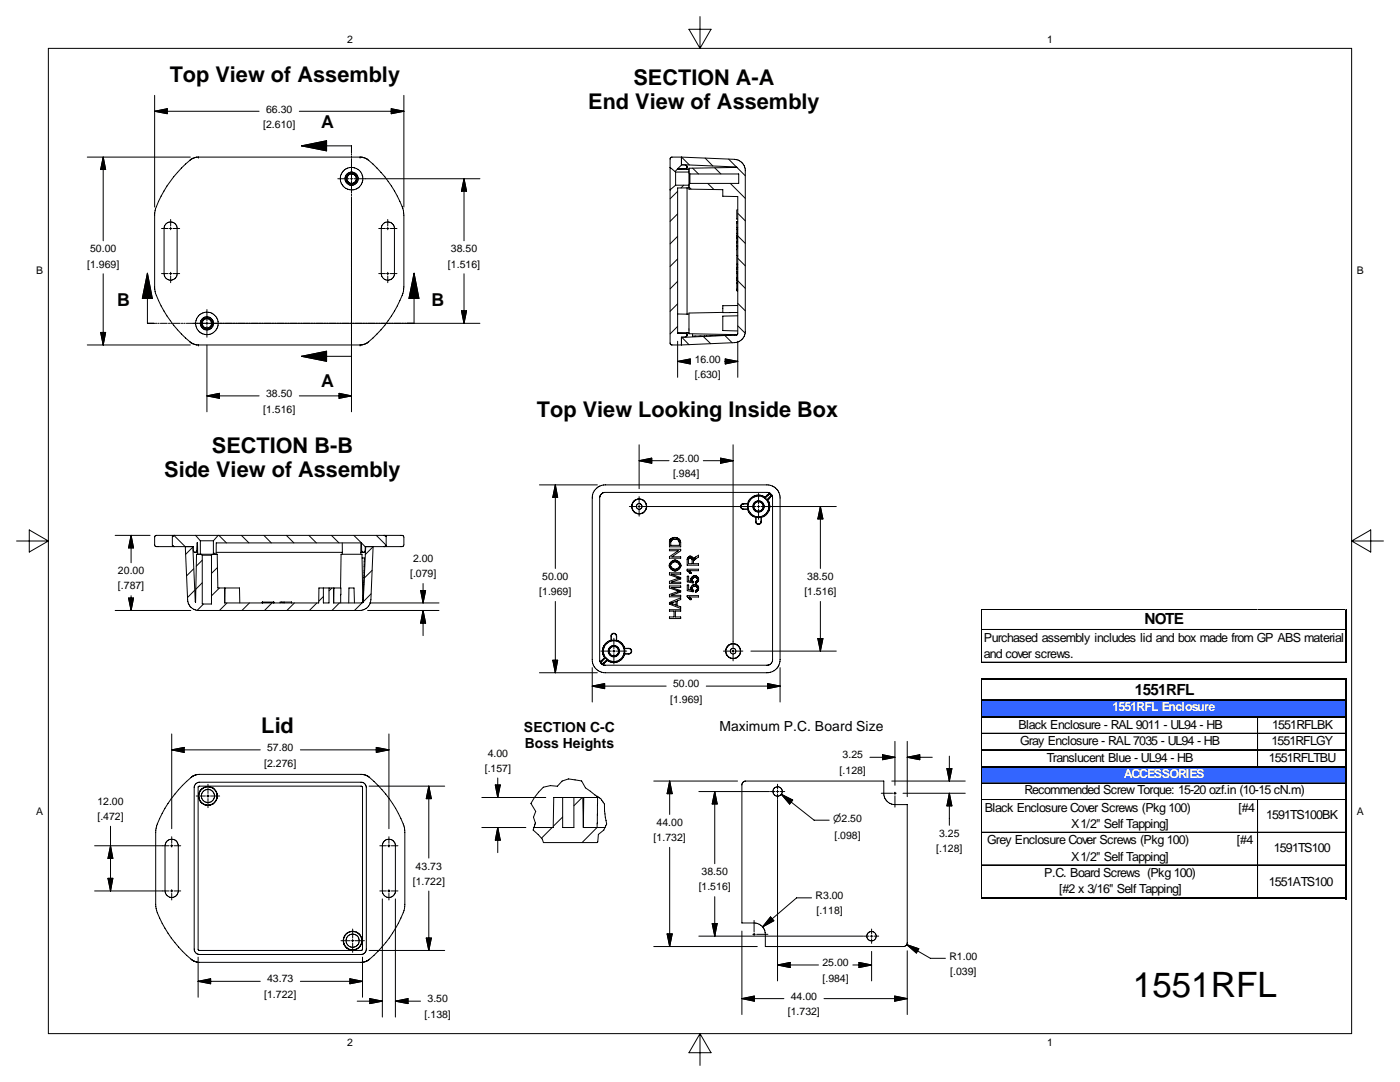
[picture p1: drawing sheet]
<svg xmlns="http://www.w3.org/2000/svg" width="279mm" height="216mm" viewBox="0 0 279 216" stroke-linecap="round" stroke-linejoin="round" font-family="sans-serif">
<g fill="none" stroke="#000" stroke-width=".2">
<path d="M39.6 31.3h.1M39.6 31.3l-.4 .1a3.7 3.7 0 0 0-2.2 1.3 22.2 22.2 0 0 0-6.1 9.4v15.2a5.5 5.5 0 0 0 .7 2.7 21.7 21.7 0 0 0 6.9 8.6l1.1 .2M39.6 31.3l-1.1 .3-.6 .4M39.6 31.3h32.3M71.9 31.3h.1M71.9 31.3l.3 .1M72.2 31.4l.4 .1a3.9 3.9 0 0 1 1.8 1.2 22.7 22.7 0 0 1 6.1 9.4l.1 15.6a18 18 0 0 1-3.8 7.2l-2.4 2.6a3.8 3.8 0 0 1-2.2 1.3M72.2 31.4l.8 .2 .6 .4M133.7 33.4v4.5M133.7 37.9v30.6l.3 .3h2M133.7 33.4l1.1 .9M134.8 34.3v2.7"/>
<path d="M134.8 37h2.7M134.8 34.3h2.7M134.8 37l-1.1 .9M136 32.9l11.1 .5-9.6 .2v.9M136 31.3l-2.1 .2-.2 .2v1.7M136 31.3v1.6h.8l.2 .1 .1 .3M136 31.3l10.6 .5a2.28 2.28 0 0 1 2.1 2.3v32a2.24 2.24 0 0 1-2.1 2.3l-10.6 .4M137.1 33.3v.5M137.1 33.3l-.2 .3-1.7 .1v.1h2.3M137.1 37.5v25.2M137.5 34.5v2.3M137.5 36.8v.9l6.8 .1v1.4h2.9v27.3l-.2 .3"/>
<path d="M137.5 34.5l.2 .2M137.5 37.5h-2.3v29h1.6l.3 .3M137.7 34.7v1.9M137.7 34.7h9.7v1.9h-9.7M137.7 36.6l-.2 .2M33.2 44.6a1.3 1.3 0 0 1 1.4-.2 1.3 1.3 0 0 1 .7 1.2v9a1.3 1.3 0 0 1-1.3 1.3 1.3 1.3 0 0 1-1.3-1.3v-9l.2-.5zM76.5 44.6a1.31 1.31 0 0 1 1.4-.2 1.31 1.31 0 0 1 .8 1.2v9a1.31 1.31 0 0 1-1.3 1.3 1.31 1.31 0 0 1-1.3-1.3v-9l.1-.5zM147 45.4v2M147 54.3v1.7h.2M147 49v.5M147 47.5v.7M147 47.4v.1"/>
<path d="M147 53.4v.9M147 48.2v.8M147 45.8h.2M147 45.4h.2M147 46.6h.2M147 47.1h.2M147 47.4h.2M147 56.6h.2M147 57.7h.2M147 54.5h.2M147 55.5h.2M147 55.7h.2"/>
<path d="M147 53.4h.2M147 47.5h.1M147 51l.2 .1M147 49.2h.2M147 44.5h.2M147 54.3h.2M147 53.7h.2M147 51h.2M147 49h.2M147 48.2h.2M147 48.5h.2M147.2 56.3h-.2v1.7h.2"/>
<path d="M147.2 51.2h-.2v1.5h.2h-.2v.7M147.2 44.2h-.2v1.2M147.2 41.9h-.2v1.8h.2M147.2 49.5h-.2v1.5M37.8 68.2l1 .5 .8 .1M39.6 68.8h.1M39.6 68.8h32.3M71.9 68.8h.1M72.2 68.8h-.3M73.6 68.2l-1.4 .6M135.2 62.7h2.3M137.1 66.4v.4"/>
<path d="M137.1 66.8l-.2 .4-.9 .1v1.5M137.5 66.4h-2.3M138.2 66.6v.5l8.7-.3M144.3 62.3l-6.8 .2v4.1l9.5 .2M146.9 66.8l-10.9 .5M147 66.8h-.1M147.2 61h-2.9v1.4h2.9M147.2 63l-2.9 .1v2.9h2.9M118.8 97.6l.9-.6 1.1-.2h32.3a2.59 2.59 0 0 1 2.6 2.6v32.2a2.59 2.59 0 0 1-2.6 2.6h-32.3a2.62 2.62 0 0 1-2.6-2.6v-32.2l.2-1.1zM120.1 98.5l.5-.2h32.5a1.12 1.12 0 0 1 1.1 1.1v32.2a1.11 1.11 0 0 1-1.1 1.1h-32.3a1.12 1.12 0 0 1-1.1-1.1v-32.4zM127.9 99.7a1.45 1.45 0 0 0-1.8 1.6M128.1 99.7a1.49 1.49 0 0 1 .5 2.4 1.49 1.49 0 0 1-2.4-.5"/>
<path d="M152.7 99.2a2.33 2.33 0 0 0-2.4-.1l-.8 .7-.3 .7M152.7 99.2v.2M152.7 99.4l.2 .2M152.9 99.6l.1 .1M153 99.7h.2M153.1 98.8h.1M153.1 98.8l-.4 .4M153.2 98.7h.1M153.2 98.7l-.1 .1M153.2 99.7a2.21 2.21 0 0 1 .1 2.5l-.7 .8-.7 .2M153.3 98.7h-.1M153.4 98.6l-.1 .1"/>
<path d="M153.4 98.6h.1M153.5 98.6h.1M153.6 98.5l-.2 .1M153.6 98.5h.1M153.6 99.4h.1M153.6 98.5l.2 .1M153.6 99.4l-.4 .3M153.6 99.3h.1M153.6 98.5l-.9 .9M153.6 99.3v.1M153.6 98.5l.1 .1M153.8 98.6h.1"/>
<path d="M153.8 99.1l-.2 .2M153.8 99.1h.1M153.8 98.6v.1M153.8 98.7h.1M153.8 99v.1M153.8 99h.1M153.8 98.7l.1 .1M153.9 98.8l-.1 .2M153.9 98.8h.1M153.9 98.8l-.9 .9M34.4 107v.1M34.4 108.8v.1"/>
<path d="M34.4 107v1.9M34.4 108.9l.3 .2M34.5 108.9v.1M34.5 106.9l-.1 .1M34.5 106.9h.1M34.7 109.1h.1M34.7 109.1h3.9v.9l.4 .2M34.8 106.8h-3.3a.55 .55 0 0 0-.6 .4v1.5a.56 .56 0 0 0 .6 .4h3.3M39 110.2h.5M39 110.2l.2-.2 .2-1.7 .1 2.3M39 106.8h-4.2l-.3 .1M39 106.8h4.5"/>
<path d="M39 106.8l1 1.1M40 107.9h2.6M40 107.9v2.7M40.2 110.6h-1l-.2 9.6-.5-11.1h-1.5l.4 10.6a2.2 2.2 0 0 0 2.3 2.1h32.1a2.24 2.24 0 0 0 2.2-2.1l.5-10.6h-1.5l-.5 11M40.2 110.6h2.2M40.2 110.6l.2 .2M40.4 110.8h1.8M40.4 110.8v9.7h1.8v-9.7M42.4 110.6h.9l.2 6.7h1.3l.1 3M42.4 110.6l-.2 .2M42.6 107.9v2.7M43.1 110.2h25.2"/>
<path d="M43.5 106.8l33.3 .1M43.5 106.8l-.9 1.1M64.5 117.3h1.2M64.5 117.3h-.9v3h-18.7M64.5 117.3v3h1.2v-3M65.7 117.3h.8l.1 3M68 117.3l.1-6.7h4.1l.2 9.6M68.3 108.3v2.3M72 110.2h.5M72 108.3v2.3M72.3 111.3h.4l-.2 8.8M72.5 110.2l-.3-.3-.1-1.6h-28.9l-.1 2.3"/>
<path d="M76.6 106.8h3.3a.56 .56 0 0 1 .7 .4v1.5a.57 .57 0 0 1-.7 .4h-3.3M76.8 106.9h.1M76.8 109l-3.9 .1v.9l-.4 .2M76.8 109h.1M76.9 106.9h.1M76.9 106.9l.1 .1M77 108.9l-.1 .1M77 107h.1M77 107v1.9M133.6 113h.1M133.6 109.6h2.2v.3l-1.7 1.2h1.7v.3h-2.2v-.3l1.8-1.2h-1.8zM133.6 108h.1"/>
<path d="M133.7 107.7l-.1 .3M133.7 107.7h.1M133.8 107.7h.1M133.8 107.7h-.1M133.8 107.6v.1M133.8 107.5v.1M133.9 108.1h.1M133.9 112.2v-.1a1.08 1.08 0 0 1 1.4-.1 1.08 1.08 0 0 1 .4 1.3 1.1 1.1 0 0 1-1 .6 1.1 1.1 0 0 1-.9-.6l-.2-.5zM134 112.4l-.2 .4 .1 .3 .5 .4h.7l.5-.5M134 107.4l-.2 .1M134 112.4h.1M134 107.4h.1"/>
<path d="M134.2 107.3l-.2 .1M134.3 107.7l-.4 .2v.2M134.3 107.3h.6a1.09 1.09 0 0 1 .9 1v.8h-2.2v-1.1M134.3 107.7h.1M134.3 107.3h-.1M134.3 107.6v.1M134.3 107.6h.1M134.5 107.6h-.1M134.5 107.6h.4M134.5 107.6h.1M134.9 113.9h.1M134.9 107.6h.1"/>
<path d="M134.9 107.6h.2M135.1 107.6h.1M135.1 107.6l.3 .1M135.1 115.2l-1.5-.5v-.4h2.2v.3h-1.8l1.8 .6v.3l-1.9 .7h1.9v.3h-2.2v-.5l1.7-.6M135.2 115.3h.1M135.2 115.2v.1M135.3 107.7h.1M135.3 115.3h.2M135.4 115.4h.1M135.3 112.4l-.7-.3-.6 .3M135.3 115.3h.1M135.3 118v.1"/>
<path d="M135.3 112.4h.1M135.4 118h.1M135.4 107.7h.1M135.4 112.4l.1 .1M135.4 107.7v.1M135.4 117.9l-1.8-.6v-.4h2.2v.3h-1.8l1.8 .7v.2l-1.9 .7h1.9v.3h-2.2v-.5l1.7-.5M135.4 117.9v.1M135.4 107.8h.1M135.4 107.8l.1 .1M135.5 118h.1M135.5 118h-.1M135.5 115.4h.1"/>
<path d="M135.5 115.4h-.1M135.5 115.3v.1M135.5 112.5h.1M135.5 107.9v.1M135.5 112.5l.1 .5M135.5 107.9h.1M135.5 108l.1 .8h-1.7v-.7M135.6 113h.1M137.2 113.8h.1M137.2 111.4l-.1 1.4h2.3v-.3h-1l.1-.6M137.3 111.3l-.1 .1M137.3 119.1l-.2-.2h2.3v.2h-1.8l.2 .3"/>
<path d="M137.3 111.3h.1M137.3 119.1v.1M137.3 111.3l.5-.3 .5 .5M137.3 119.2l.3 .3M137.4 111.6h.1M137.4 119.3h.1M137.5 111.5h-.1M137.5 111.4l-.1 .2M137.5 111.4h.1M137.5 119.4h.1M137.6 119.5h.1M137.6 111.4h-.1"/>
<path d="M137.6 111.3v.1M137.6 114.3h.1M137.6 111.3h.3M137.6 111.3l-.1 .1M137.6 114.3l.1 .1M137.6 119.5v.1M137.6 119.6h.1M137.7 114.4h.2M137.7 114.4h.1M137.7 119.2h.1M137.8 119.3h.1M137.8 114v.1"/>
<path d="M137.8 114.1l-.2-.2h1.8v-.3h-2.3v.2l.5 .5M137.8 114.2l.1 .1M137.8 119.4h.1M137.8 114.1v.1M137.8 119.5h.1M137.8 119.4v.1M137.9 119.5h.1M137.9 111h.1M137.9 114.3h.1M137.9 111.4h.1M137.9 117.5h.1M137.9 115.7h.1"/>
<path d="M137.9 111.4l.1 .1M137.9 119.5v.2l-.2-.1M137.9 117.2v.3M137.9 117.5v.1M137.9 115.5v.2M137.9 115.7l.1 .3M137.9 114.3v.1M137.9 115.4v.1M137.9 117.2h.1M137.9 114.4h.1M137.9 117.6h.1M138 117.6v.1"/>
<path d="M138 117l-.1 .2M138 117.7h.1M138 116h.1M138 117.7v.1M138 116l-.6-.1v-.9h-.2v1.1l1.1 .2v-.2M138 117.8l-.6-.2v-.9h-.2v1.2l1.1 .2v-.3M138 117h.1M138 111.5l.1 1h-.7v-.9M138 111.5h.1M138.1 117.4h.1M138.1 115.7l.1 .1M138.1 115.7h.1"/>
<path d="M138.2 117.5v.1M138.2 115.5l-.1 .2M138.2 115.8h.1M138.2 117.3l-.1 .1M138.2 117.3h.1M138.2 115.8v.1M138.2 117.2v.1M138.2 115.5h.1M138.2 116.8l-.2 .2M138.2 115.1l-.3 .3M138.2 111.3h.1M138.2 117.6h.1"/>
<path d="M138.2 115.9h.1M138.2 117.6l.1 .2M138.2 117.2h.1M138.2 115.9l.1 .1M138.2 116.8h.1M138.2 115v.1M138.3 116h.1M138.3 116.8h-.1M138.3 117.8h.1M138.3 116v.1M138.3 116.7v.1M138.3 111.5h.1"/>
<path d="M138.4 117l-.2 .2M138.4 117h.1M138.4 111.5h.1M138.4 115.2l-.2 .3M138.4 115.2h.1M138.5 111.5l-.2 .1v-.1M138.5 111.8l-.1 .1M138.5 111.4v.1M138.5 111.4h.1M138.5 117h-.1M138.5 115.2h.1M138.6 116.9l.2 .1"/>
<path d="M138.6 115.2h.3M138.6 111.3v.1M138.6 116.9l-.1 .1M138.6 115.2h-.1M138.6 111.3h.1M138.6 111.3l-.1 .1M138.7 111.6l-.2 .2M138.7 111.2h.1M138.7 111.2v.1M138.7 111.6h.1M138.7 114.9l-.5 .1M138.7 114.9h.1"/>
<path d="M138.7 111.2l.7-.4v.3l-.5 .4M138.7 114.9h.2M138.7 111.2l-.1 .1M138.8 117h.1M138.8 115.2h.1M138.8 111.5l-.1 .1M138.8 111.5h.1M138.9 117.8h-.1v.3h.1M138.9 114.9h.1M138.9 111.5h.1M138.9 115.2v.1M138.9 118.1h.1"/>
<path d="M138.9 117.8h.1M138.9 116.4h.1M138.9 116.7h.1M138.9 114.9l.1 .1M138.9 115.3l.3 .2M138.9 117v.1M138.9 117.1h.1M139 116.7h.1M139 116.7h-.7M139 117.1l.1 .1M139 117.8h.1M139 116l-.2 .1v.3h.1"/>
<path d="M139 115h.1M139 116h.1M139.1 115h.1M139.1 116.8h.1M139.1 116.7v.1M139.1 115.9h.1M139.1 115.9l-.1 .1M139.1 117.6h.1M139.1 117.2h.1M139.1 117.6l-.1 .2M139.1 117.2l.1 .1M139.1 115v.1"/>
<path d="M139.1 118l-.2 .1M139.1 116.8l.1 .1M139.1 117.2v.4M139.1 115.1h.1M139.1 115.8v.1M139.1 115.5h.1M139.2 115.5v.3M139.2 117.9l-.1 .1M139.2 115.8h-.1M139.2 116.9h.1M139.2 115.1h.1M139.2 115.1v.1"/>
<path d="M139.2 115.2h.1M139.3 116.9l.1 .2M139.3 115.2h.1M139.3 117h.1M139.3 117.8l-.1 .1M139.3 115.2v.1M139.3 117.7v.1M139.3 115.3h.1M139.3 115.3l.1 .5M139.3 117v.1M139.4 117.1v.5M139.4 115.8l-.5 .6"/>
<path d="M139.4 117.6h.1M139.4 117.6l-.1 .2M139.4 115.8h.1M148.2 101.6h1M148.4 100.5v.1M148.4 100.5h.8M148.4 100.5a.58 .58 0 0 0-.6 .4 .58 .58 0 0 0 .4 .7M149.2 100.5h.1M149.2 100.5v.1M149.2 101.6l.3 .6 .4 .6 .9 .4M149.2 101.6h.1M149.2 100.6v1"/>
<path d="M149.2 100.6h-.9a.52 .52 0 0 0-.5 .4 .52 .52 0 0 0 .4 .6M150.8 103.2v1l.2 .3M150.8 103.2h.1M150.9 103.2h.1M150.9 103.2l-.1 .8M150.9 103.2h1M150.9 104l.1 .5M151.9 103.2h.1M151.9 104h.1M151.9 103.2v.8M151.9 104l-.2 .5h-.7M151.9 104l-.1 .4-.2 .2-.6-.1"/>
<path d="M44.9 120.3v-3h2.9l.1 3M52.4 120.1l-.1 .2M52.4 120.1h2.2M52.4 120.1v.2M54.6 120.1h.1M54.6 120.1v.2M56.2 120.1h-.3v.2M56.2 120.1h.1M56.2 120.1h2M56.5 120.1v.2M56.7 120.1v.2M58.2 120.1v.2"/>
<path d="M66.6 120.3l.1-3h1.3v3M69.6 120.3v-3h1.1v3M72.4 120.2h.1M72.4 120.1h.1M72.5 120.1l-.4 .2h-5.5M72.5 120.1h-.1M120 132.2l.1 .2M120 132.2h.1M120 132.1v.1M120 132.1h.1M120 132v.1M120 132.3h.1"/>
<path d="M120.1 132h-.1M120.1 131.8h.1M120.1 131.8v.2M120.1 132.4h.1M120.2 131.7l-.1 .1M120.2 132.4h.1M120.2 132.4v.1M120.2 132.5h.1M120.3 132.5h.1M120.4 132.4l-.1 .1M120.4 132.4h.1M120.5 132.4h-.1"/>
<path d="M120.5 132.4h.1M120.5 132.3h.1M120.5 132.3v.1M120.6 132.3h.1M120.7 131.2h.2M120.7 131.2l-.5 .5M120.7 132.2h.1M120.7 132.2l-.1 .1M120.8 132.2h.1M120.9 131.2l-.9 1M120.9 131.2l.3 .4M121.2 131.8l-.4 .4"/>
<path d="M121.2 131.6v.2M121.2 131.6l-1 .9M122 127.8h.1M121.9 127.8a2.25 2.25 0 0 0-1.6 2.7l.4 .7M121.9 127.8v-.9a.56 .56 0 0 1 .6-.5 .56 .56 0 0 1 .6 .5v.9M122 127.8h1M122.8 126.5l-.3-.1-.4 .2-.1 1.2M122.9 126.6l.1 1.2M123.1 127.8h-.1M123.1 127.8l.9 .4 .7 1.2M124.6 129.4h.9a.51 .51 0 0 1 .5 .5 .51 .51 0 0 1-.5 .5h-.9M124.6 130.4l.1 .1"/>
<path d="M124.6 129.4v1M124.7 129.4h-.1M124.7 130.5a2.3 2.3 0 0 1-2.9 1.6l-.6-.3M124.7 129.4h.8a.57 .57 0 0 1 .6 .5 .57 .57 0 0 1-.6 .6h-.8M133.6 120.2l2.2-.9v.3l-.7 .3v1l.7 .2v.3l-2.2-.9zM133.6 121.7h2.2v.2h-1v1.2h1v.3h-2.2v-.3h.9v-1.2h-.9zM133.8 120.4h.1zM133.9 120.4h.1M134 120.4h.1M134.1 120.3l-.2 .1M134.1 120.3h.1M134.2 120.2l-.1 .1"/>
<path d="M134.2 120.2h.1M134.3 120.2l.6-.2v.8l-.9-.4M134.3 120.2h.1M36.4 156.7l2.1-1.8 1.3-.4h32.3l1.3 .4a23.5 23.5 0 0 1 7.3 10.3l.1 15.7a19.2 19.2 0 0 1-4.6 8.1l-2.7 2.6-1.1 .4h-32.6l-1.2-.3a21.5 21.5 0 0 1-7.4-10.4l-.1-15.6a19.8 19.8 0 0 1 5.3-9zM39 156.5l.8-.4h32.3l.6 .2 .4 .8v32.3l-.4 .8-.6 .3h-32.3l-.6-.3-.3-.4-.1-.4v-32.3zM39.5 157l.3-.1 32.5 .1v32.6h-32.7zM39.9 157.9l-.3 .6 .2 1M39.9 157.9l-.2 .9 .2 1M39.9 159.8l.5 .5 .9 .4M40.9 157.1l-.6 .3-.4 .5M40.9 157.1a1.82 1.82 0 0 1 2.3 .9M40.9 157.1a1.87 1.87 0 0 1 2.3 .9"/>
<path d="M40.9 157.1l-.8 .5M43.2 158a1.87 1.87 0 0 1-1.9 2.7M43.2 158a1.86 1.86 0 0 1-1.9 2.7M112.3 159.1h2.2M112.3 159.1h-1.8l-.1 6h-3.8M112.3 159.1v6h2.2v-6M114.5 159.1h1.8l.1 6M119.1 158.9l-2.3-1.7-.7-1.4-2.6-.4-1.3 .5-1 1-1.4-.1-1.4 .3-1.7 2-.7 1.2 .9 1.6-.4 1.2 .3 1.1-.2 .9M119.1 158.9h.1M119.1 158.9v.2M119.2 158.9a3.4 3.4 0 0 1 1.4 1.5v1.4l.5 2.6-.4 .7M148.3 156.1l.5-.2h27.6v2.4a2.24 2.24 0 0 0 2.2 2.2h2.5v27.6l-.3 .5-.5 .3h-27.6v-2.5a2.21 2.21 0 0 0-2.2-2.2h-2.4v-27.6z"/>
<path d="M33.4 167.8a1.32 1.32 0 0 1 1.4-.2 1.32 1.32 0 0 1 .8 1.2v9a1.32 1.32 0 0 1-1.3 1.3 1.32 1.32 0 0 1-1.4-1.3v-9l.2-.6zM40.3 160.3l1 .4M76.7 167.8a1.3 1.3 0 0 1 1.4-.2 1.3 1.3 0 0 1 .8 1.2v9a1.3 1.3 0 0 1-1.3 1.3 1.3 1.3 0 0 1-1.3-1.3v-9l.1-.6zM106.6 165.1l-.2 .5 1.8 1.8 .3 .7h10.7l.1-.1 .1-1.5 1.1-.9 .2-.5M116.4 165.1l.1-6h2.8l-.1 6M116.4 165.1h4.3M69.5 186.1a1.87 1.87 0 0 0-.4 3 1.87 1.87 0 0 0 3-.6M69.8 185.9a1.84 1.84 0 0 0-.8 3 1.84 1.84 0 0 0 3-.4M70.8 185.9h-1M70.8 185.9l.6 .3 .6 .7M70.8 185.9l.9 .4 .4 .6M72 186.9l.2 .6"/>
<path d="M72.1 186.9l.1 .6M72.2 187.5v.4M72.2 187.9l-.2 .6M72.2 187.9l-.1 .6"/>
<circle cx="70.2" cy="35.6" r="2.25"/>
<circle cx="70.2" cy="35.7" r="1.31"/>
<circle cx="70.2" cy="35.6" r="1.13"/>
<circle cx="70.2" cy="35.7" r=".94"/>
<circle cx="41.3" cy="64.5" r="1.13"/>
<circle cx="41.3" cy="64.5" r="1.3"/>
<circle cx="41.3" cy="64.5" r=".93"/>
<circle cx="41.3" cy="64.5" r="2.25"/>
<circle cx="127.5" cy="101" r="1.47"/>
<circle cx="127.6" cy="101" r=".56"/>
<circle cx="151.4" cy="101.1" r=".93"/>
<circle cx="151.4" cy="101" r="1.12"/>
<circle cx="151.4" cy="101.1" r="2.08"/>
<circle cx="122.5" cy="129.9" r="2.07"/>
<circle cx="122.5" cy="129.9" r="1.13"/>
<circle cx="122.5" cy="129.9" r=".94"/>
<circle cx="146.3" cy="129.9" r="1.45"/>
<circle cx="146.3" cy="129.9" r=".56"/>
<circle cx="146.3" cy="129.9" r="1.49"/>
<circle cx="41.5" cy="158.8" r="1.31"/>
<circle cx="155.2" cy="157.9" r=".93"/>
<circle cx="70.4" cy="187.7" r="1.32"/>
<circle cx="173.9" cy="186.8" r=".94"/>
</g>
<path d="M196 132.1h72.7v3.7h-72.7z" fill="#fff"/>
<g fill="#3365ff">
<path d="M196 139.6h72.7v3.6h-72.7z"/>
<path d="M196 153h72.7v3.5h-72.7z"/>
</g>
<path d="M195.8 121.5v.1M251 121.5v.1M268.5 121.5v.1" fill="none" stroke="#c0c0c0" stroke-width=".2"/>
<g fill="none" stroke="#000" stroke-width=".2">
<path d="M9.7 9.7h260v196.5h-260zM30.9 19v22.3M80.6 19v22.3M137.5 5.8h4.4l-2.2 3.9zM139.7 3.3v6.4M17.4 31.3h20.6M20.6 31.3v16.7M20.6 31.3l.5 2.5h-1zM30.9 22.2h20.8M30.9 22.2l2.5-.5v1zM59.7 22.2h20.9M60.2 29.1h9.9v1.3"/>
<path d="M60.2 29.1l5-1v2zM67.4 35.7h2.3M69.9 35.7h.5M70.1 30.6v.3M70.1 31.1v.3M70.1 31.6v4.4M70.1 36.2v2.3M70.1 38.8v.2M70.1 39.3v42.9M70.7 35.7h25.1M78.1 21.7l2.5 .5-2.5 .5zM92.6 35.7v12.3"/>
<path d="M92.6 35.7l.5 2.4h-1zM135.2 38.2l-1.5 1.5M136 31.3l1.6 1.6M136 32.9l-1.3 1.3M136.4 37l-.5 .5M137.5 37.3l.4 .4M138.2 33.5l1.2 1.2M140.7 31.5l1.6 1.6M141.2 36.6l1.3 1.2M142.6 33.5l1.3 1.2M145.4 31.7l1.6 1.7M145.8 36.6l2.9 3"/>
<path d="M147.1 33.4l1.6 1.7M20.6 54.6v14.2M29.4 54.5v10h1.4M29.4 54.5l1 5h-2zM32.2 54.6h1.3M32.2 45.6h1.3M33.8 54.6h.5M33.8 45.6h.5M34.1 43.8v1.3M34.1 45.3v.5M34.1 54.3v.5M34.1 55.1v1.3"/>
<path d="M34.5 54.6h1.4M34.5 45.6h1.4M75.6 54.6h1.3M75.6 45.6h1.3M77.1 54.6h.5M77.1 45.6h.5M77.4 43.8v1.3M77.4 45.3v.5M77.4 54.3v.5M77.4 55.1v1.3M77.9 54.6h1.3M77.9 45.6h1.3"/>
<path d="M82.6 54.5l1 5h-2zM82.6 54.5v10M92.6 54.6v9.9M135.2 56.1l-1.5 1.5M135.2 51.7l-1.5 1.5M135.2 47.2l-1.5 1.5M135.2 42.7l-1.5 1.5M147.2 56l1.5 1.5M147.2 51.5l1.5 1.5M147.2 47.1l1.5 1.5M147.2 42.6l1.5 1.5M17.4 68.8h20.6"/>
<path d="M20.1 66.3h1l-.5 2.5zM31 64.5h.3M31.5 64.5h.3M32 64.5h1.4M33.6 64.5h.3M34.1 64.5h.3M34.6 64.5h1.4M36.2 64.5h.3M36.7 64.5h.3M37.2 64.5h4.5M41.3 61.8v2.2M41.3 64.3v.5"/>
<path d="M41.3 65v2.3M41.3 68.9v13.3M41.3 79h10.4M41.3 79l2.5-.5v1zM41.8 64.5h54M59.7 79h10.4M60.2 71.1l5-1v2zM60.2 71.1h9.9M67.7 78.5l2.4 .5-2.4 .5zM92.1 62h1l-.5 2.5zM135.2 65.1l-1.5 1.5M135.2 60.6l-1.5 1.5"/>
<path d="M135.2 72.1h2.6M135.2 72.1l2.6-.5v1zM135.2 68.1v7.2M136.1 67.3l1.4 1.5M140.4 67.2l1.4 1.4M144.7 72.1h2.5M144.7 67l1.4 1.4M144.7 71.6l2.5 .5-2.5 .5zM147.2 65l1.5 1.4M147.2 60.5l1.5 1.5M147.2 68.1v7.2M107.7 96.8h11.5"/>
<path d="M110.8 96.8v16.6M110.8 96.8l.5 2.4h-1zM127.6 88.8v8.7M127.6 99.1v1.5M127.6 91.9h5.9M127.6 91.9l2.5-.5v1zM140.4 91.9h5.9M143.8 91.4l2.5 .5-2.5 .5zM146.3 88.8v40.6M151.4 98.5v2.1M3.3 107.9h6.4M5.8 105.7l3.9 2.2-3.9 2.3z"/>
<path d="M23 106.8h7M25.7 119.3h.9l-.4 2.5zM26.2 106.8v5.5M26.2 118.9v2.9M26.2 106.8l.4 2.5h-.9zM34.7 106.8l2.3 2.3M38.5 109.2l-1.5 1.4M38.7 113.5l-1.5 1.4M38.9 117.8l-1.5 1.4M40.4 116.3l-1.3 1.3M40.4 111.8l-1.2 1.2M42.6 110.2l.3 .4"/>
<path d="M43.4 113.2l-1.2 1.2M43.7 106.8l1.5 1.5M43.8 117.3l-1.6 1.6M48.2 106.8l1.5 1.5M52.7 106.8l1.4 1.5M57.1 106.8l1.6 1.5M61.6 106.8l1.5 1.5M64.5 119l-.9 1M66.1 106.8l1.5 1.5M66.3 117.3l-.6 .6M70.6 106.8l2.3 2.3M74.1 118.5l-1.7 1.6"/>
<path d="M74.3 113.8l-1.6 1.6M74.5 109.1l-1.6 1.6M75.1 106.8l2 2M83.9 117.8h1l-.5 2.5zM84.4 116.4v3.9M125.6 101.1h1.4M127.3 101.1h.5M127.6 100.8v.5M127.6 101.6v1.4M128.1 101.1h22.8M151.1 101.1h.5M151.4 100.8v.5"/>
<path d="M151.4 101.6v2M151.9 101.1h15M163.7 101.1v12.3M163.7 101.1l.5 2.4h-1zM269.7 107.9h6.4M269.7 107.9l3.9-2.2v4.5zM23 121.8h15.1M40.6 120.5l-1.2 1.3M45.3 120.3l-1.5 1.5M49.8 120.3l-1.5 1.5M54.3 120.3l-1.5 1.5M58.8 120.3l-1.5 1.5"/>
<path d="M63.2 120.3l-1.5 1.5M67.7 120.3l-1.4 1.5M72.3 120.3l-1.6 1.5M73.4 121.8h14.2M73.7 120.3h13.9M84.4 121.8v5M84.4 121.8l.5 2.5h-1zM107.7 134.2h11.5M110.3 131.7h1l-.5 2.5zM110.8 120v14.2M118.2 136.9h14.7M118.2 136.9l2.5-.5v1z"/>
<path d="M118.2 133.2v6.9M119.9 129.9h2.1M122.3 129.9h.5M122.5 127.4v2M122.5 129.7v.5M122.5 130.4v2.1M123 129.9h2.1M140.9 136.9h14.8M144.4 129.9h1.4M146 129.9h.6M146.3 129.7v.5M146.3 130.4v1.5"/>
<path d="M146.8 129.9h1.5M149.9 129.9h17M153.2 136.4l2.5 .5-2.5 .5zM155.7 133.2v6.9M163.2 127.4h1l-.5 2.5zM163.7 120v9.9M195.9 121.6v10.7M195.9 135.4v44.1M196 121.7h72.7M196 125.6h72.4M196 125.7h72.4M196 132.1h72.4"/>
<path d="M196 132.2h72.4M196 139.6h72.4M196 139.7h72.4M34.3 146.5v18.9M34.3 149.6h17.6M34.3 149.6l2.4-.5v1zM39.2 158.8h1.8M41.3 158.8h.5M41.5 156.5v1.8M41.5 158.6v.5M41.5 159.3v1.9M42 158.8h1.8"/>
<path d="M59.9 149.6h17.7M73.7 156.9h15.1M75.1 149.1l2.5 .5-2.5 .5zM77.6 146.5v18.9M85.6 156.9v14.3M85.6 156.9l.5 2.5h-1zM96.2 159.1h12.7M98.8 156.6h1l-.5 2.5zM99.3 155.2v3.9M116.2 159.1l-1.7 1.7M130.5 155.9h16.7M133.6 155.9v6.6"/>
<path d="M133.6 155.9l.6 2.5h-1.1zM139.5 157.9h14.1M142.6 157.9v14.4M142.6 157.9l.5 2.5h-1zM153.8 157.9h.9M154.9 157.9h.5M155.2 156.5v.9M155.2 157.7v.5M155.2 158.4v1M155.2 159.5v36.2M155.7 157.9h.9M155.9 158.5l2 1.5"/>
<path d="M155.9 158.5l2.3 1.1-.6 .8zM155.9 158.5l6.6 5.2h3M173.6 151.1h5M175.9 158.3h2.2M176.1 150.6l2.5 .5-2.5 .5zM178 155.9h14.6M178.4 158.3h.5M178.6 147.9v8.8M178.6 158.1v.4M178.6 158.8v2.3M180.2 158.3h12.4M181.1 151.1h5"/>
<path d="M181.1 151.1l2.5-.5v1zM181.1 147.9v11.1M189 153.4h1l-.5 2.5zM189.5 150.9v5M189.5 158.3v6.4M189.5 158.3l.5 2.5h-1zM196 146.3h72.4M196 146.4h72.4M196 149.6h72.4M196 149.7h72.4M196 156.3h72.4M196 156.4h72.4"/>
<path d="M196 159.5h72.4M196 159.6h72.4M251 143.2v9.6M251 159.7v19.4M251.1 143.2v9.6M251.1 159.7v19.4M18.9 168.8h14.9M18.9 177.8h14.9M21.5 175.3h1l-.4 2.5zM22.1 164.9v12.9M22.1 168.8l.4 2.5h-1zM34 168.8h.5"/>
<path d="M34 177.8h.5M34.3 167v1.3M34.3 168.5v.5M34.3 177.5v.5M34.3 178.3v1.3M34.8 168.8h1.3M34.8 177.8h1.3M75.8 168.8h1.3M75.8 177.8h1.3M76.3 179.4v23.5M77.4 168.8h.5M77.4 177.8h.5"/>
<path d="M77.6 167v1.3M77.6 168.5v.5M77.6 177.5v.5M77.6 178.3v1.3M78.1 168.8h1.3M78.1 177.8h1.3M78.9 179.4v23.5M85.6 177.8v11.9M96.2 165.1h8.7M99.3 165.1v5M99.3 165.1l.5 2.5h-1zM110.2 165.1l-2.1 2.2"/>
<path d="M112.3 163l-1.9 1.9M119.1 165.1l-2.9 3M133.6 169.1v19.8M142.6 178.9v7.9M162 179.2h-3l-6.8 5.8M196 166.1h72.4M196 172.6h72.4M196 172.7h72.4M39.5 195.8h12.4M39.5 195.8l2.5-.5v1zM39.5 191v8M59.9 195.8h12.4"/>
<path d="M68.1 187.7h1.8M69.8 195.3l2.5 .5-2.5 .5zM70.1 187.7h.5M70.4 185.4v1.8M70.4 187.5v.5M70.4 188.2v1.8M70.9 187.7h1.8M71.3 199.8h5M72.3 191v8M73.7 189.7h15.1M73.8 199.3l2.5 .5-2.5 .5zM78.9 199.8h5"/>
<path d="M78.9 199.8l2.5-.5v1zM85.1 187.2h1l-.5 2.5zM130.5 188.9h20.6M133.1 186.4h1.1l-.6 2.5zM139.5 186.8h32.8M142.1 184.3h1l-.5 2.5zM148.1 199.3h8.3M148.1 199.3l2.4-.5v1zM148.1 185.8v16.6M150.2 186.4h.5M150.5 183.7v2.2M150.5 186.2v.5"/>
<path d="M151 186.4h2.2M153.8 183l.6 .7-2.2 1.3zM155.2 192.6h8.1M155.2 192.6l2.5-.6v1.1zM164.4 199.3h16.7M170.2 192.6h3.7M171.4 192l2.5 .6-2.5 .5zM172.5 186.8h.9M173.7 186.8h.5M173.9 185.4v.9M173.9 186.6v.4M173.9 187.3v.9"/>
<path d="M173.9 189.8v5.9M174.4 186.8h1M178.6 198.8l2.5 .5-2.5 .5zM181 188.5l4.7 2.7h3M181 188.5l2.4 .8-.5 .9zM181.1 189.7v12.7M139.7 206.2v6.4M139.7 206.2l2.2 3.9h-4.4z"/>
</g>
<path d="M268.5 121.8v10.5M268.5 135.8v43.7" fill="none" stroke="#000" stroke-width=".34"/>
<path d="M196 135.6h72.7M196 143h72.7M196 153h72.7M196 179.3h72.7" fill="none" stroke="#000" stroke-width=".38"/>
<g fill="#000" stroke="#000" stroke-width=".2">
<path d="M20.6 31.3l.5 2.5h-1zM30.9 22.2l2.5-.5v1zM60.2 29.1l5-1v2zM78.1 21.7l2.5 .5-2.5 .5zM92.6 35.7l.5 2.4h-1zM29.4 54.5l1 5h-2zM82.6 54.5l1 5h-2zM20.1 66.3h1l-.5 2.5zM41.3 79l2.5-.5v1zM60.2 71.1l5-1v2zM67.7 78.5l2.4 .5-2.4 .5zM92.1 62h1l-.5 2.5z"/>
<path d="M135.2 72.1l2.6-.5v1zM144.7 71.6l2.5 .5-2.5 .5zM110.8 96.8l.5 2.4h-1zM127.6 91.9l2.5-.5v1zM143.8 91.4l2.5 .5-2.5 .5zM25.7 119.3h.9l-.4 2.5zM26.2 106.8l.4 2.5h-.9zM83.9 117.8h1l-.5 2.5zM163.7 101.1l.5 2.4h-1zM84.4 121.8l.5 2.5h-1zM110.3 131.7h1l-.5 2.5zM118.2 136.9l2.5-.5v1z"/>
<path d="M153.2 136.4l2.5 .5-2.5 .5zM163.2 127.4h1l-.5 2.5zM34.3 149.6l2.4-.5v1zM75.1 149.1l2.5 .5-2.5 .5zM85.6 156.9l.5 2.5h-1zM98.8 156.6h1l-.5 2.5zM133.6 155.9l.6 2.5h-1.1zM155.9 158.5l2.3 1.1-.6 .8zM176.1 150.6l2.5 .5-2.5 .5zM181.1 151.1l2.5-.5v1zM189 153.4h1l-.5 2.5zM21.5 175.3h1l-.4 2.5z"/>
<path d="M22.1 168.8l.4 2.5h-1zM99.3 165.1l.5 2.5h-1zM142.6 157.9l.5 2.5h-1zM189.5 158.3l.5 2.5h-1zM39.5 195.8l2.5-.5v1zM69.8 195.3l2.5 .5-2.5 .5zM78.9 199.8l2.5-.5v1zM85.1 187.2h1l-.5 2.5zM133.1 186.4h1.1l-.6 2.5zM142.1 184.3h1l-.5 2.5zM148.1 199.3l2.4-.5v1zM153.8 183l.6 .7-2.2 1.3z"/>
<path d="M155.2 192.6l2.5-.6v1.1zM171.4 192l2.5 .6-2.5 .5zM178.6 198.8l2.5 .5-2.5 .5zM181 188.5l2.4 .8-.5 .9zM73.8 199.3l2.5 .5-2.5 .5z"/>
</g>
<text font-size="7" x="226.1" y="199">1551RFL</text>
<g font-size="4.3">
<text x="33.9" y="16.3">Top View of Assembly</text>
<text x="126.4" y="17">SECTION A-A</text>
<text x="117.4" y="21.8">End View of Assembly</text>
<text x="107.1" y="83.3">Top View Looking Inside Box</text>
<text x="32.8" y="95.3">Side View of Assembly</text>
<text x="42.3" y="90.4">SECTION B-B</text>
<text x="52.2" y="146.3">Lid</text>
</g>
<g font-size="3.5">
<text x="64.1" y="25.6">A</text>
<text x="23.4" y="61">B</text>
<text x="86.1" y="61">B</text>
<text x="64.1" y="77.1">A</text>
</g>
<g font-size="3.1">
<text x="228.4" y="124.6">NOTE</text>
<text x="226.5" y="138.6">1551RFL</text>
</g>
<g font-size="2.8">
<text x="104.6" y="146.2">SECTION C-C</text>
<text x="104.7" y="149.3">Boss Heights</text>
<text x="143.6" y="145.8">Maximum P.C. Board Size</text>
</g>
<g font-size="2.5">
<text x="196.3" y="128">Purchased assembly includes lid and box made from GP ABS material</text>
<text x="196.3" y="131.3">and cover screws.</text>
<text x="203.2" y="145.5">Black Enclosure - RAL 9011 - UL94 - HB</text>
<text x="203.6" y="148.7">Gray Enclosure - RAL 7035 - UL94 - HB</text>
<text x="253.7" y="148.7">1551RFLGY</text>
<text x="253.9" y="145.5">1551RFLBK</text>
<text x="208.9" y="152">Translucent Blue - UL94 - HB</text>
<text x="253.2" y="152">1551RFLTBU</text>
<text x="196.5" y="162">Black Enclosure Cover Screws (Pkg 100)</text>
<text x="204.4" y="158.5">Recommended Screw Torque: 15-20 ozf.in (10-15 cN.m)</text>
<text x="247.2" y="162">[#4</text>
<text x="213.8" y="165.2">X 1/2&quot; Self Tapping]</text>
<text x="252.7" y="163.5">1591TS100BK</text>
<text x="197" y="168.5">Grey Enclosure Cover Screws (Pkg 100)</text>
<text x="213.8" y="171.7">X 1/2&quot; Self Tapping]</text>
<text x="246.8" y="168.5">[#4</text>
<text x="254.2" y="170">1591TS100</text>
<text x="208.4" y="175">P.C. Board Screws (Pkg 100)</text>
<text x="211.3" y="178.3">[#2 x 3/16&quot; Self Tapping]</text>
<text x="253.2" y="176.7">1551ATS100</text>
</g>
<g font-size="2.5" fill="#fff">
<text x="222" y="141.9">1551RFL Enclosure</text>
<text x="224.3" y="155.3">ACCESSORIES</text>
</g>
<g font-size="2.1">
<text x="69.3" y="8.6">2</text>
<text x="209" y="8.6">1</text>
<text x="53.1" y="22.5">66.30</text>
<text x="52.5" y="25.5">[2.610]</text>
<text x="17.4" y="53.4">[1.969]</text>
<text x="18" y="50.4">50.00</text>
<text x="89.4" y="53.4">[1.516]</text>
<text x="90" y="50.4">38.50</text>
<text x="7.2" y="54.7">B</text>
<text x="270.8" y="54.7">B</text>
<text x="138.6" y="72.4">16.00</text>
<text x="138.6" y="75.4">[.630]</text>
<text x="52.5" y="82.3">[1.516]</text>
<text x="53.1" y="79.3">38.50</text>
<text x="134.3" y="92.2">25.00</text>
<text x="134.3" y="95.3">[.984]</text>
<text x="82.4" y="112.2">2.00</text>
<text x="23.5" y="114.6">20.00</text>
<text x="23.5" y="117.6">[.787]</text>
<text x="81.8" y="115.2">[.079]</text>
<text x="107.6" y="118.8">[1.969]</text>
<text x="108.2" y="115.7">50.00</text>
<text x="160.5" y="118.8">[1.516]</text>
<text x="161.1" y="115.7">38.50</text>
<text x="134.3" y="137.2">50.00</text>
<text x="133.8" y="140.2">[1.969]</text>
<text x="53.3" y="149.9">57.80</text>
<text x="52.7" y="153">[2.276]</text>
<text x="96.8" y="154">[.157]</text>
<text x="97.3" y="151">4.00</text>
<text x="167.6" y="154.4">[.128]</text>
<text x="168.1" y="151.3">3.25</text>
<text x="19.4" y="160.6">12.00</text>
<text x="7.2" y="162.7">A</text>
<text x="19.4" y="163.7">[.472]</text>
<text x="130.5" y="167.9">[1.732]</text>
<text x="131" y="164.8">44.00</text>
<text x="166.5" y="167.4">[.098]</text>
<text x="187.4" y="167">3.25</text>
<text x="270.8" y="162.7">A</text>
<text x="83" y="173.5">43.73</text>
<text x="186.8" y="170">[.128]</text>
<text x="82.4" y="176.6">[1.722]</text>
<text x="139.4" y="177.7">[1.516]</text>
<text x="140" y="174.6">38.50</text>
<text x="162.8" y="179.4">R3.00</text>
<text x="162.9" y="182.5">[.118]</text>
<text x="189.5" y="191.5">R1.00</text>
<text x="53.3" y="196">43.73</text>
<text x="164.1" y="192.8">25.00</text>
<text x="164.1" y="195.9">[.984]</text>
<text x="189.6" y="194.5">[.039]</text>
<text x="52.7" y="199.1">[1.722]</text>
<text x="84.7" y="203.1">[.138]</text>
<text x="85.3" y="200">3.50</text>
<text x="157.2" y="202.6">[1.732]</text>
<text x="157.8" y="199.5">44.00</text>
<text x="69.3" y="208.8">2</text>
<text x="209" y="208.8">1</text>
</g>
<text font-size="2" x="166.3" y="164">⌀2.50</text>
</svg>
